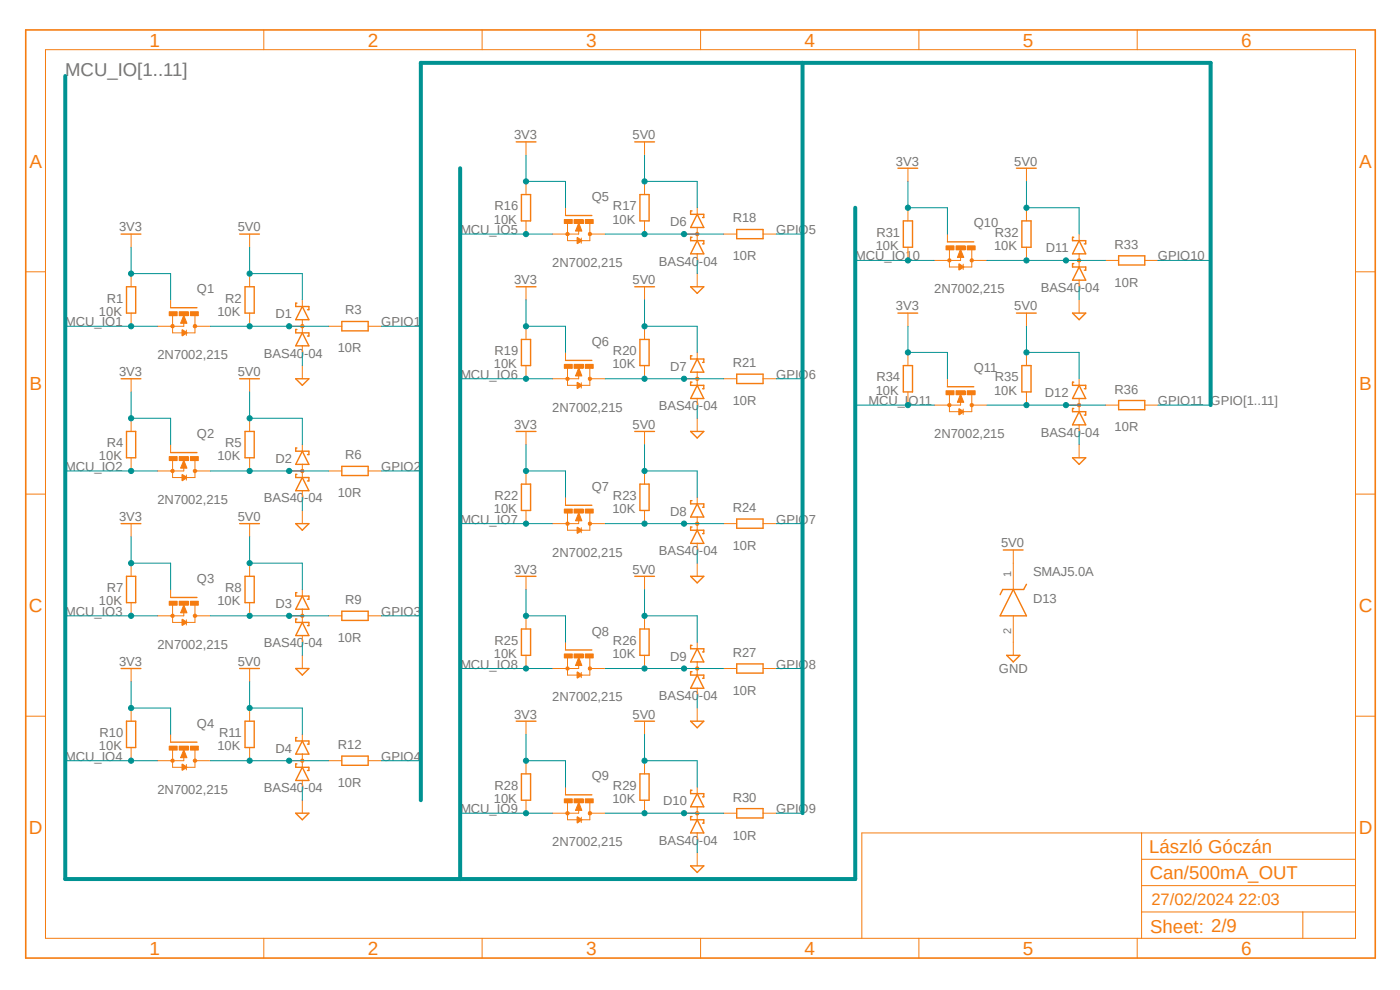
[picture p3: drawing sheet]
<svg xmlns="http://www.w3.org/2000/svg" width="297mm" height="210mm" viewBox="0 0 297 210" stroke-linecap="round" stroke-linejoin="round" font-family="sans-serif">
<path d="M4.9 6l287.2 197.9M292.1 6l-287.2 197.9" fill="none" stroke="#fff" stroke-width=".21"/>
<g fill="none" stroke="#f57c10" stroke-width=".21">
<path d="M9.7 10.5h277.9v188.6h-277.9zM56 6.3v4.2M102.3 6.3v4.2M148.6 6.3v4.2M194.9 6.3v4.2M241.3 6.3v4.2M5.5 57.7h4.2M27.8 58v2.8M287.6 57.7h4.2M27.8 66.4v2.8M36.2 63.6v1.7M36.6 67v3.6h2.3"/>
<path d="M39 66.8v2.4h-2.8M39.5 70v1.2M41.4 69.2h.4M41.4 67v3.6h-1.9M5.5 104.8h4.2M287.6 104.8h4.2M5.5 151.9h4.2M287.6 151.9h4.2M242.2 176.7v22.4M287.6 176.7h-104.8v22.4M56 199.1v4.1M102.3 199.1v4.1"/>
<path d="M148.6 199.1v4.1M194.9 199.1v4.1M241.3 199.1v4.1M242.2 193.5h45.4M242.2 187.9h45.4M242.2 182.3h45.4M276.4 193.5v5.6"/>
</g>
<path d="M5.5 6.3h286.3v196.9h-286.3z" fill="none" stroke="#f57c10" stroke-width=".34"/>
<path d="M26.8 60.8h2v5.6h-2zM36.2 65.3h5.6" fill="none" stroke="#f57c10" stroke-width=".3"/>
<path d="M41.1 68.9h.5l.1 .3-.1 .3h-.5l-.1-.3z" fill-rule="evenodd" fill="#f57c10"/>
<path d="M41.1 68.9h.5l.1 .3-.1 .3h-.5l-.1-.3z" fill="none" stroke="#f57c10" stroke-width=".21"/>
<path d="M36.4 68.9h.5v.6h-.5l-.2-.3z" fill-rule="evenodd" fill="#f57c10"/>
<path d="M36.4 68.9h.5v.6h-.5l-.2-.3z" fill="none" stroke="#f57c10" stroke-width=".21"/>
<path d="M35.9 66.1h1.7v.9h-1.7z" fill-rule="evenodd" fill="#f57c10"/>
<path d="M35.9 66.1h1.7v.9h-1.7z" fill="none" stroke="#f57c10" stroke-width=".21"/>
<path d="M40.4 66.1h1.7v.9h-1.7z" fill-rule="evenodd" fill="#f57c10"/>
<path d="M40.4 66.1h1.7v.9h-1.7z" fill="none" stroke="#f57c10" stroke-width=".21"/>
<path d="M38 66.1h2v.9h-2z" fill-rule="evenodd" fill="#f57c10"/>
<path d="M33.4 69.2h2.8M38 66.1h2v.9h-2zM41.8 69.2h2.8" fill="none" stroke="#f57c10" stroke-width=".21"/>
<path d="M38.6 70l1.1 .6-1 .6z" fill-rule="evenodd" fill="#f57c10"/>
<path d="M38.6 70l1.1 .6-1 .6z" fill="none" stroke="#f57c10" stroke-width=".21"/>
<path d="M38.9 67l.8 1.6h-1.4z" fill-rule="evenodd" fill="#f57c10"/>
<path d="M53 58v2.8M38.9 67l.8 1.6h-1.4zM53 66.4v2.8M64.1 63.6v1.4M64.1 67.8v2.8M64.1 73.4v1.4" fill="none" stroke="#f57c10" stroke-width=".21"/>
<path d="M52 60.8h1.9v5.6h-1.9zM63 69.9h-.3v.7h2.8v.7h-.3M63 64.3h-.3v.7h2.8v.7h-.3M64.1 70.6l1.4 2.8h-2.8zM64.1 65l1.4 2.8h-2.8z" fill="none" stroke="#f57c10" stroke-width=".3"/>
<path d="M63.9 68.9h.5v.6h-.5l-.1-.3z" fill-rule="evenodd" fill="#f57c10"/>
<g fill="none" stroke="#f57c10" stroke-width=".21">
<path d="M27.8 49.7v2.8M53 49.7v2.8M61.3 69.2h2.8M63.9 68.9h.5v.6h-.5l-.1-.3zM64.1 77.6v2.7M69.7 69.2h2.8M78.1 69.2h2.8M27.8 88.7v2.8M27.8 97.1v2.8M36.2 94.3v1.7M36.6 97.7v3.6h2.3M39 97.5v2.4h-2.8"/>
<path d="M41.4 99.9h.4M41.4 97.7v3.6h-1.9M39.5 100.8v1.1"/>
</g>
<path d="M25.7 49.7h4.2M50.8 49.7h4.2M72.5 68.2h5.6v2h-5.6zM26.8 91.5h2v5.6h-2zM36.2 96h5.6M62.7 80.3h2.8l-1.4 1.4z" fill="none" stroke="#f57c10" stroke-width=".3"/>
<circle cx="41.3" cy="99.9" r=".36" fill="#f57c10"/>
<circle cx="41.3" cy="99.9" r=".36" fill="none" stroke="#f57c10" stroke-width=".21"/>
<circle cx="36.6" cy="99.9" r=".36" fill="#f57c10"/>
<circle cx="36.6" cy="99.9" r=".36" fill="none" stroke="#f57c10" stroke-width=".21"/>
<path d="M35.9 96.9h1.7v.8h-1.7z" fill-rule="evenodd" fill="#f57c10"/>
<path d="M35.9 96.9h1.7v.8h-1.7z" fill="none" stroke="#f57c10" stroke-width=".21"/>
<path d="M40.4 96.9h1.7v.8h-1.7z" fill-rule="evenodd" fill="#f57c10"/>
<path d="M40.4 96.9h1.7v.8h-1.7z" fill="none" stroke="#f57c10" stroke-width=".21"/>
<path d="M38 96.9h2v.8h-2z" fill-rule="evenodd" fill="#f57c10"/>
<path d="M33.4 99.9h2.8M38 96.9h2v.8h-2zM41.8 99.9h2.8" fill="none" stroke="#f57c10" stroke-width=".21"/>
<path d="M38.6 100.7l1.1 .6-1 .7z" fill-rule="evenodd" fill="#f57c10"/>
<path d="M38.6 100.7l1.1 .6-1 .7z" fill="none" stroke="#f57c10" stroke-width=".21"/>
<path d="M38.9 97.7l.8 1.6h-1.4z" fill-rule="evenodd" fill="#f57c10"/>
<path d="M38.9 97.7l.8 1.6h-1.4zM53 88.7v2.8M53 97.1v2.8M64.1 94.3v1.4M64.1 98.5v2.8M64.1 104.1v1.4" fill="none" stroke="#f57c10" stroke-width=".21"/>
<path d="M52 91.5h1.9v5.6h-1.9zM63 95h-.3v.7h2.8v.7h-.3M64.1 95.7l1.4 2.8h-2.8zM63 100.6h-.3v.7h2.8v.7h-.3M64.1 101.3l1.4 2.8h-2.8z" fill="none" stroke="#f57c10" stroke-width=".3"/>
<circle cx="64.1" cy="99.9" r=".36" fill="#f57c10"/>
<g fill="none" stroke="#f57c10" stroke-width=".21">
<path d="M27.8 80.3v2.8M53 80.3v2.8M61.3 99.9h2.8M69.7 99.9h2.8M78.1 99.9h2.8M27.8 119.5v2.8M64.1 108.3v2.8M27.8 127.8v2.8M36.2 125.1v1.6M36.6 128.4v3.6h2.3M39 128.3v2.3h-2.8M39.5 131.5v1.1"/>
<path d="M41.4 130.6h.4M41.4 128.4v3.6h-1.9"/>
<circle cx="64.1" cy="99.9" r=".36"/>
</g>
<path d="M25.7 80.3h4.2M50.8 80.3h4.2M72.5 98.9h5.6v2h-5.6zM62.7 111.1h2.8l-1.4 1.4zM26.8 122.3h2v5.5h-2zM36.2 126.7h5.6" fill="none" stroke="#f57c10" stroke-width=".3"/>
<circle cx="41.4" cy="130.6" r=".37" fill="#f57c10"/>
<circle cx="41.4" cy="130.6" r=".37" fill="none" stroke="#f57c10" stroke-width=".21"/>
<circle cx="36.6" cy="130.6" r=".37" fill="#f57c10"/>
<circle cx="36.6" cy="130.6" r=".37" fill="none" stroke="#f57c10" stroke-width=".21"/>
<path d="M35.9 127.6h1.7v.8h-1.7z" fill-rule="evenodd" fill="#f57c10"/>
<path d="M35.9 127.6h1.7v.8h-1.7z" fill="none" stroke="#f57c10" stroke-width=".21"/>
<path d="M40.4 127.6h1.7v.8h-1.7z" fill-rule="evenodd" fill="#f57c10"/>
<path d="M40.4 127.6h1.7v.8h-1.7z" fill="none" stroke="#f57c10" stroke-width=".21"/>
<path d="M38 127.6h2v.8h-2z" fill-rule="evenodd" fill="#f57c10"/>
<path d="M33.4 130.6h2.8M38 127.6h2v.8h-2zM41.8 130.6h2.8" fill="none" stroke="#f57c10" stroke-width=".21"/>
<path d="M38.6 131.4h.1l1 .6-1.1 .6z" fill-rule="evenodd" fill="#f57c10"/>
<path d="M38.6 131.4h.1l1 .6-1.1 .6z" fill="none" stroke="#f57c10" stroke-width=".21"/>
<path d="M38.9 128.4l.8 1.6h-1.4z" fill-rule="evenodd" fill="#f57c10"/>
<path d="M53 119.5v2.8M38.9 128.4l.8 1.6h-1.4zM53 127.8v2.8M64.1 125.1v1.3M64.1 129.2v2.8M64.1 134.8v1.4" fill="none" stroke="#f57c10" stroke-width=".21"/>
<path d="M52 122.3h1.9v5.5h-1.9zM63 131.3h-.3v.7h2.8v.7h-.3M63 125.7h-.3v.7h2.8v.7h-.3M64.1 132l1.4 2.8h-2.8zM64.1 126.4l1.4 2.8h-2.8z" fill="none" stroke="#f57c10" stroke-width=".3"/>
<circle cx="64.1" cy="130.6" r=".37" fill="#f57c10"/>
<g fill="none" stroke="#f57c10" stroke-width=".21">
<path d="M27.8 111.1v2.8M53 111.1v2.8M61.3 130.6h2.8M64.1 139v2.8M69.7 130.6h2.8M78.1 130.6h2.8M27.8 150.2v2.8M27.8 158.6v2.8M36.2 155.8v1.6M36.6 159.1v3.7h2.3M39 159v2.4h-2.8M41.4 159.1v3.7h-1.9"/>
<path d="M39.5 162.2v1.1M41.4 161.4h.4"/>
<circle cx="64.1" cy="130.6" r=".37"/>
</g>
<path d="M25.7 111.1h4.2M50.8 111.1h4.2M72.5 129.7h5.6v1.9h-5.6zM26.8 153h2v5.6h-2zM36.2 157.4h5.6M62.7 141.8h2.8l-1.4 1.4z" fill="none" stroke="#f57c10" stroke-width=".3"/>
<circle cx="41.4" cy="161.4" r=".37" fill="#f57c10"/>
<circle cx="41.4" cy="161.4" r=".37" fill="none" stroke="#f57c10" stroke-width=".21"/>
<circle cx="36.6" cy="161.4" r=".37" fill="#f57c10"/>
<circle cx="36.6" cy="161.4" r=".37" fill="none" stroke="#f57c10" stroke-width=".21"/>
<path d="M35.9 158.3h1.7v.8h-1.7z" fill-rule="evenodd" fill="#f57c10"/>
<path d="M35.9 158.3h1.7v.8h-1.7z" fill="none" stroke="#f57c10" stroke-width=".21"/>
<path d="M40.4 158.3h1.7v.8h-1.7z" fill-rule="evenodd" fill="#f57c10"/>
<path d="M40.4 158.3h1.7v.8h-1.7z" fill="none" stroke="#f57c10" stroke-width=".21"/>
<path d="M38 158.3h2v.8h-2z" fill-rule="evenodd" fill="#f57c10"/>
<path d="M38 158.3h2v.8h-2zM33.4 161.4h2.8M41.8 161.4h2.8" fill="none" stroke="#f57c10" stroke-width=".21"/>
<path d="M38.6 162.1l1.1 .7-1 .6z" fill-rule="evenodd" fill="#f57c10"/>
<path d="M38.6 162.1l1.1 .7-1 .6z" fill="none" stroke="#f57c10" stroke-width=".21"/>
<path d="M38.9 159.2l.8 1.5h-1.4z" fill-rule="evenodd" fill="#f57c10"/>
<path d="M38.9 159.2l.8 1.5h-1.4zM53 150.2v2.8M53 158.6v2.8M64.1 155.8v1.4M64.1 160v2.8M64.1 165.6v1.4" fill="none" stroke="#f57c10" stroke-width=".21"/>
<path d="M52 153h1.9v5.6h-1.9zM63 156.5h-.3v.7h2.8v.7h-.3M64.1 157.2l1.4 2.8h-2.8zM63 162.1h-.3v.7h2.8v.6h-.3M64.1 162.8l1.4 2.8h-2.8z" fill="none" stroke="#f57c10" stroke-width=".3"/>
<circle cx="64.1" cy="161.4" r=".37" fill="#f57c10"/>
<g fill="none" stroke="#f57c10" stroke-width=".21">
<path d="M111.6 38.5v2.8M111.6 46.9v2.8M120 44.1v1.6M120.4 47.4v3.7h2.2M122.8 47.3v2.4h-2.8M123.3 50.5v1.1M125.1 49.7h.5M125.1 47.5v3.6h-1.8M27.8 141.8v2.8M53 141.8v2.8M61.3 161.4h2.8M64.1 169.8v2.7"/>
<path d="M69.7 161.4h2.8M78.1 161.4h2.8"/>
<circle cx="64.1" cy="161.4" r=".37"/>
</g>
<path d="M110.6 41.3h2v5.6h-2zM120 45.7h5.6M25.7 141.8h4.2M50.8 141.8h4.2M62.7 172.5h2.8l-1.4 1.4zM72.5 160.4h5.6v1.9h-5.6z" fill="none" stroke="#f57c10" stroke-width=".3"/>
<circle cx="125.2" cy="49.6" r=".36" fill="#f57c10"/>
<circle cx="125.2" cy="49.6" r=".36" fill="none" stroke="#f57c10" stroke-width=".21"/>
<circle cx="120.4" cy="49.6" r=".36" fill="#f57c10"/>
<circle cx="120.4" cy="49.6" r=".36" fill="none" stroke="#f57c10" stroke-width=".21"/>
<path d="M119.7 46.6h1.7v.8h-1.7z" fill-rule="evenodd" fill="#f57c10"/>
<path d="M119.7 46.6h1.7v.8h-1.7z" fill="none" stroke="#f57c10" stroke-width=".21"/>
<path d="M124.2 46.6h1.7v.8h-1.7z" fill-rule="evenodd" fill="#f57c10"/>
<path d="M124.2 46.6h1.7v.8h-1.7z" fill="none" stroke="#f57c10" stroke-width=".21"/>
<path d="M121.8 46.6h1.9v.8h-1.9z" fill-rule="evenodd" fill="#f57c10"/>
<path d="M117.2 49.7h2.8M121.8 46.6h1.9v.8h-1.9zM125.6 49.7h2.8" fill="none" stroke="#f57c10" stroke-width=".21"/>
<path d="M122.4 50.4l1.1 .7-1 .6z" fill-rule="evenodd" fill="#f57c10"/>
<path d="M122.4 50.4l1.1 .7-1 .6z" fill="none" stroke="#f57c10" stroke-width=".21"/>
<path d="M122.7 47.5h.2l.5 1.5h-1.3z" fill-rule="evenodd" fill="#f57c10"/>
<path d="M136.7 38.5v2.8M122.7 47.5h.2l.5 1.5h-1.3zM136.7 46.9v2.8M147.9 44.1v1.4M147.9 48.3v2.8M147.9 53.8v1.4" fill="none" stroke="#f57c10" stroke-width=".21"/>
<path d="M135.8 41.3h1.9v5.6h-1.9zM146.8 50.3h-.3v.8h2.8v.6h-.2M146.8 44.7h-.3v.8h2.8v.6h-.2M147.9 51.1l1.4 2.7h-2.8zM147.9 45.5l1.4 2.8h-2.8z" fill="none" stroke="#f57c10" stroke-width=".3"/>
<circle cx="147.9" cy="49.6" r=".36" fill="#f57c10"/>
<g fill="none" stroke="#f57c10" stroke-width=".21">
<path d="M111.6 30.1v2.8M136.7 30.1v2.8M145.1 49.7h2.8M147.9 58v2.8M153.5 49.7h2.8M161.9 49.7h2.8M111.6 69.2v2.8M111.6 77.6v2.7M120 74.8v1.7M120.4 78.1v3.6h2.2M122.8 78v2.3h-2.8M125.1 78.1v3.6h-1.8"/>
<path d="M123.3 81.2v1.1M125.1 80.3h.5"/>
<circle cx="147.9" cy="49.6" r=".36"/>
</g>
<path d="M109.5 30.1h4.2M134.7 30.1h4.2M156.3 48.7h5.6v1.9h-5.6zM110.6 72h2v5.6h-2zM120 76.5h5.6M146.5 60.8h2.8l-1.4 1.4z" fill="none" stroke="#f57c10" stroke-width=".3"/>
<path d="M124.9 80.1h.5l.1 .2-.1 .3-.3 .1-.2-.1z" fill-rule="evenodd" fill="#f57c10"/>
<path d="M124.9 80.1h.5l.1 .2-.1 .3-.3 .1-.2-.1z" fill="none" stroke="#f57c10" stroke-width=".21"/>
<path d="M120.1 80.1h.6l.1 .2-.1 .3-.3 .1-.3-.1z" fill-rule="evenodd" fill="#f57c10"/>
<path d="M120.1 80.1h.6l.1 .2-.1 .3-.3 .1-.3-.1z" fill="none" stroke="#f57c10" stroke-width=".21"/>
<path d="M119.7 77.3h1.7v.8h-1.7z" fill-rule="evenodd" fill="#f57c10"/>
<path d="M119.7 77.3h1.7v.8h-1.7z" fill="none" stroke="#f57c10" stroke-width=".21"/>
<path d="M124.2 77.3h1.7v.8h-1.7z" fill-rule="evenodd" fill="#f57c10"/>
<path d="M124.2 77.3h1.7v.8h-1.7z" fill="none" stroke="#f57c10" stroke-width=".21"/>
<path d="M121.8 77.3h1.9v.8h-1.9z" fill-rule="evenodd" fill="#f57c10"/>
<path d="M121.8 77.3h1.9v.8h-1.9zM117.2 80.3h2.8M125.6 80.3h2.8" fill="none" stroke="#f57c10" stroke-width=".21"/>
<path d="M122.4 81.2l1.1 .5-1 .7z" fill-rule="evenodd" fill="#f57c10"/>
<path d="M122.4 81.2l1.1 .5-1 .7z" fill="none" stroke="#f57c10" stroke-width=".21"/>
<path d="M122.7 78.2h.2l.5 1.6h-1.3z" fill-rule="evenodd" fill="#f57c10"/>
<path d="M122.7 78.2h.2l.5 1.6h-1.3zM136.7 69.2v2.8M136.7 77.6v2.7M147.9 74.8v1.4M147.9 79v2.7M147.9 84.5v1.4" fill="none" stroke="#f57c10" stroke-width=".21"/>
<path d="M135.8 72h1.9v5.6h-1.9zM146.8 75.5h-.3v.7h2.8v.7h-.2M147.9 76.2l1.4 2.8h-2.8zM146.8 81.1h-.3v.6h2.8v.8h-.2M147.9 81.7l1.4 2.8h-2.8z" fill="none" stroke="#f57c10" stroke-width=".3"/>
<path d="M147.7 80.1h.5l.1 .2-.1 .3-.3 .1-.2-.1z" fill-rule="evenodd" fill="#f57c10"/>
<g fill="none" stroke="#f57c10" stroke-width=".21">
<path d="M111.6 60.8v2.8M136.7 60.8v2.8M111.6 99.9v2.8M145.1 80.3h2.8M147.7 80.1h.5l.1 .2-.1 .3-.3 .1-.2-.1zM147.9 88.7v2.8M153.5 80.3h2.8M161.9 80.3h2.8M111.6 108.3v2.8M120 105.5v1.7M120.4 108.8v3.7h2.2M122.8 108.7v2.4h-2.8"/>
<path d="M123.3 111.9v1.1M125.1 111.1h.5M125.1 108.9v3.6h-1.8"/>
</g>
<path d="M109.5 60.8h4.2M134.7 60.8h4.2M156.3 79.4h5.6v2h-5.6zM146.5 91.5h2.8l-1.4 1.4zM110.6 102.7h2v5.6h-2zM120 107.2h5.6" fill="none" stroke="#f57c10" stroke-width=".3"/>
<path d="M124.9 110.8h.5l.1 .3-.1 .2-.3 .2-.2-.2z" fill-rule="evenodd" fill="#f57c10"/>
<path d="M124.9 110.8h.5l.1 .3-.1 .2-.3 .2-.2-.2z" fill="none" stroke="#f57c10" stroke-width=".21"/>
<path d="M120.1 110.8h.6l.1 .3-.1 .2-.3 .2-.3-.2z" fill-rule="evenodd" fill="#f57c10"/>
<path d="M120.1 110.8h.6l.1 .3-.1 .2-.3 .2-.3-.2z" fill="none" stroke="#f57c10" stroke-width=".21"/>
<path d="M119.7 108h1.7v.8h-1.7z" fill-rule="evenodd" fill="#f57c10"/>
<path d="M119.7 108h1.7v.8h-1.7z" fill="none" stroke="#f57c10" stroke-width=".21"/>
<path d="M124.2 108h1.7v.8h-1.7z" fill-rule="evenodd" fill="#f57c10"/>
<path d="M124.2 108h1.7v.8h-1.7z" fill="none" stroke="#f57c10" stroke-width=".21"/>
<path d="M121.8 108h1.9v.8h-1.9z" fill-rule="evenodd" fill="#f57c10"/>
<path d="M117.2 111.1h2.8M121.8 108h1.9v.8h-1.9zM125.6 111.1h2.8" fill="none" stroke="#f57c10" stroke-width=".21"/>
<path d="M122.4 111.9l1.1 .6-1 .7z" fill-rule="evenodd" fill="#f57c10"/>
<path d="M122.4 111.9l1.1 .6-1 .7z" fill="none" stroke="#f57c10" stroke-width=".21"/>
<path d="M122.7 108.9h.2l.5 1.6h-1.3z" fill-rule="evenodd" fill="#f57c10"/>
<path d="M136.7 99.9v2.8M122.7 108.9h.2l.5 1.6h-1.3zM136.7 108.3v2.8M147.9 105.5v1.4M147.9 109.7v2.8M147.9 115.3v1.4" fill="none" stroke="#f57c10" stroke-width=".21"/>
<path d="M135.8 102.7h1.9v5.6h-1.9zM146.8 111.8h-.3v.7h2.8v.7h-.2M146.8 106.2h-.3v.7h2.8v.7h-.2M147.9 112.5l1.4 2.8h-2.8zM147.9 106.9l1.4 2.8h-2.8z" fill="none" stroke="#f57c10" stroke-width=".3"/>
<path d="M147.7 110.8h.5l.1 .3-.1 .2-.3 .2-.2-.2z" fill-rule="evenodd" fill="#f57c10"/>
<g fill="none" stroke="#f57c10" stroke-width=".21">
<path d="M111.6 91.5v2.8M136.7 91.5v2.8M145.1 111.1h2.8M147.7 110.8h.5l.1 .3-.1 .2-.3 .2-.2-.2zM147.9 119.5v2.8M153.5 111.1h2.8M161.9 111.1h2.8M111.6 130.6v2.8M111.6 139v2.8M120 136.2v1.7M120.4 139.6v3.6h2.2M122.8 139.4v2.4h-2.8"/>
<path d="M125.1 139.6v3.6h-1.8M123.3 142.7v1.1M125.1 141.8h.5"/>
</g>
<path d="M109.5 91.5h4.2M134.7 91.5h4.2M156.3 110.1h5.6v2h-5.6zM110.6 133.4h2v5.6h-2zM120 137.9h5.6M146.5 122.3h2.8l-1.4 1.4z" fill="none" stroke="#f57c10" stroke-width=".3"/>
<circle cx="125.2" cy="141.8" r=".36" fill="#f57c10"/>
<circle cx="125.2" cy="141.8" r=".36" fill="none" stroke="#f57c10" stroke-width=".21"/>
<circle cx="120.4" cy="141.8" r=".36" fill="#f57c10"/>
<circle cx="120.4" cy="141.8" r=".36" fill="none" stroke="#f57c10" stroke-width=".21"/>
<path d="M119.7 138.7h1.7v.9h-1.7z" fill-rule="evenodd" fill="#f57c10"/>
<path d="M119.7 138.7h1.7v.9h-1.7z" fill="none" stroke="#f57c10" stroke-width=".21"/>
<path d="M124.2 138.7h1.7v.9h-1.7z" fill-rule="evenodd" fill="#f57c10"/>
<path d="M124.2 138.7h1.7v.9h-1.7z" fill="none" stroke="#f57c10" stroke-width=".21"/>
<path d="M121.8 138.7h1.9v.9h-1.9z" fill-rule="evenodd" fill="#f57c10"/>
<path d="M121.8 138.7h1.9v.9h-1.9zM117.2 141.8h2.8M125.6 141.8h2.8" fill="none" stroke="#f57c10" stroke-width=".21"/>
<path d="M122.4 142.6l1.1 .6-1 .6z" fill-rule="evenodd" fill="#f57c10"/>
<path d="M122.4 142.6l1.1 .6-1 .6z" fill="none" stroke="#f57c10" stroke-width=".21"/>
<path d="M122.7 139.6h.2l.5 1.6h-1.3z" fill-rule="evenodd" fill="#f57c10"/>
<path d="M122.7 139.6h.2l.5 1.6h-1.3zM136.7 130.6v2.8M136.7 139v2.8M147.9 136.2v1.4M147.9 140.4v2.8M147.9 146v1.4" fill="none" stroke="#f57c10" stroke-width=".21"/>
<path d="M135.8 133.4h1.9v5.6h-1.9zM146.8 136.9h-.3v.7h2.8v.7h-.2M147.9 137.6l1.4 2.8h-2.8zM146.8 142.5h-.3v.7h2.8v.7h-.2M147.9 143.2l1.4 2.8h-2.8z" fill="none" stroke="#f57c10" stroke-width=".3"/>
<circle cx="147.9" cy="141.8" r=".36" fill="#f57c10"/>
<g fill="none" stroke="#f57c10" stroke-width=".21">
<path d="M111.6 122.3v2.8M136.7 122.3v2.8M145.1 141.8h2.8M147.9 150.2v2.8M153.5 141.8h2.8M161.9 141.8h2.8M111.6 161.4v2.8M111.6 169.8v2.7M120 167v1.6M120.4 170.3v3.6h2.2M122.8 170.1v2.4h-2.8M123.3 173.4v1.1"/>
<path d="M125.1 172.5h.5M125.1 170.3v3.6h-1.8"/>
<circle cx="147.9" cy="141.8" r=".36"/>
</g>
<path d="M109.5 122.3h4.2M134.7 122.3h4.2M146.5 153h2.8l-1.4 1.4zM156.3 140.8h5.6v2h-5.6zM110.6 164.2h2v5.6h-2zM120 168.6h5.6" fill="none" stroke="#f57c10" stroke-width=".3"/>
<path d="M124.9 172.3h.5l.1 .2-.1 .3h-.5z" fill-rule="evenodd" fill="#f57c10"/>
<path d="M124.9 172.3h.5l.1 .2-.1 .3h-.5z" fill="none" stroke="#f57c10" stroke-width=".21"/>
<path d="M120.1 172.3h.6l.1 .2-.1 .3h-.6z" fill-rule="evenodd" fill="#f57c10"/>
<path d="M120.1 172.3h.6l.1 .2-.1 .3h-.6z" fill="none" stroke="#f57c10" stroke-width=".21"/>
<path d="M119.7 169.5h1.7v.8h-1.7z" fill-rule="evenodd" fill="#f57c10"/>
<path d="M119.7 169.5h1.7v.8h-1.7z" fill="none" stroke="#f57c10" stroke-width=".21"/>
<path d="M124.2 169.5h1.7v.8h-1.7z" fill-rule="evenodd" fill="#f57c10"/>
<path d="M124.2 169.5h1.7v.8h-1.7z" fill="none" stroke="#f57c10" stroke-width=".21"/>
<path d="M121.8 169.5h1.9v.8h-1.9z" fill-rule="evenodd" fill="#f57c10"/>
<path d="M117.2 172.5h2.8M121.8 169.5h1.9v.8h-1.9zM125.6 172.5h2.8" fill="none" stroke="#f57c10" stroke-width=".21"/>
<path d="M122.4 173.3l1.1 .6-1 .7z" fill-rule="evenodd" fill="#f57c10"/>
<path d="M122.4 173.3l1.1 .6-1 .7z" fill="none" stroke="#f57c10" stroke-width=".21"/>
<path d="M122.7 170.3h.2l.5 1.6h-1.3z" fill-rule="evenodd" fill="#f57c10"/>
<path d="M122.7 170.3h.2l.5 1.6h-1.3zM136.7 161.4v2.8M136.7 169.8v2.7M147.9 167v1.4M147.9 171.2v2.7M147.9 176.7v1.4" fill="none" stroke="#f57c10" stroke-width=".21"/>
<path d="M135.8 164.2h1.9v5.6h-1.9zM146.8 173.2h-.3v.7h2.8v.7h-.2M146.8 167.6h-.3v.8h2.8v.6h-.2M147.9 173.9l1.4 2.8h-2.8zM147.9 168.4l1.4 2.8h-2.8z" fill="none" stroke="#f57c10" stroke-width=".3"/>
<path d="M147.7 172.3h.5l.1 .2-.1 .3h-.5z" fill-rule="evenodd" fill="#f57c10"/>
<g fill="none" stroke="#f57c10" stroke-width=".21">
<path d="M192.6 44.1v2.8M192.6 52.5v2.7M201 49.7v1.6M201.4 53v3.6h2.2M203.8 52.9v2.3h-2.8M204.3 56v1.2M206.2 55.2h.4M206.2 53v3.6h-1.9M111.6 153v2.8M136.7 153v2.8M145.1 172.5h2.8M147.7 172.3h.5l.1 .2-.1 .3h-.5z"/>
<path d="M153.5 172.5h2.8M161.9 172.5h2.8M147.9 180.9v2.8"/>
</g>
<path d="M191.6 46.9h2v5.6h-2zM201 51.3h5.6M109.5 153h4.2M134.7 153h4.2M156.3 171.5h5.6v2h-5.6zM146.5 183.7h2.8l-1.4 1.4z" fill="none" stroke="#f57c10" stroke-width=".3"/>
<circle cx="206.2" cy="55.2" r=".37" fill="#f57c10"/>
<circle cx="206.2" cy="55.2" r=".37" fill="none" stroke="#f57c10" stroke-width=".21"/>
<circle cx="201.4" cy="55.2" r=".37" fill="#f57c10"/>
<circle cx="201.4" cy="55.2" r=".37" fill="none" stroke="#f57c10" stroke-width=".21"/>
<path d="M200.7 52.2h1.7v.8h-1.7z" fill-rule="evenodd" fill="#f57c10"/>
<path d="M200.7 52.2h1.7v.8h-1.7z" fill="none" stroke="#f57c10" stroke-width=".21"/>
<path d="M205.2 52.2h1.7v.8h-1.7z" fill-rule="evenodd" fill="#f57c10"/>
<path d="M205.2 52.2h1.7v.8h-1.7z" fill="none" stroke="#f57c10" stroke-width=".21"/>
<path d="M202.8 52.2h2v.8h-2z" fill-rule="evenodd" fill="#f57c10"/>
<path d="M198.2 55.2h2.8M202.8 52.2h2v.8h-2zM206.6 55.2h2.8" fill="none" stroke="#f57c10" stroke-width=".21"/>
<path d="M203.4 56l1.1 .6-1 .7z" fill-rule="evenodd" fill="#f57c10"/>
<path d="M203.4 56l1.1 .6-1 .7z" fill="none" stroke="#f57c10" stroke-width=".21"/>
<path d="M203.7 53h.1l.7 1.6h-1.4z" fill-rule="evenodd" fill="#f57c10"/>
<path d="M203.7 53h.1l.7 1.6h-1.4zM217.8 44.1v2.8M217.8 52.5v2.7M228.9 49.7v1.4M228.9 53.8v2.8M228.9 59.4v1.4" fill="none" stroke="#f57c10" stroke-width=".21"/>
<path d="M216.8 46.9h1.9v5.6h-1.9zM227.8 55.9h-.3v.7h2.8v.7h-.3M227.8 50.3h-.3v.8h2.8v.6h-.3M228.9 56.6l1.4 2.8h-2.8zM228.9 51.1l1.4 2.7h-2.8z" fill="none" stroke="#f57c10" stroke-width=".3"/>
<path d="M228.6 55l.3-.1 .3 .1v.5h-.6z" fill-rule="evenodd" fill="#f57c10"/>
<g fill="none" stroke="#f57c10" stroke-width=".21">
<path d="M192.6 35.7v2.8M217.8 35.7v2.8M226.1 55.2h2.8M228.6 55l.3-.1 .3 .1v.5h-.6zM234.5 55.2h2.8M242.9 55.2h2.8M192.6 74.8v2.8M228.9 63.6v2.8M192.6 83.1v2.8M201 80.3v1.7M201.4 83.7v3.6h2.2M203.8 83.6v2.3h-2.8"/>
<path d="M204.3 86.8v1.1M206.2 85.9h.4M206.2 83.7v3.6h-1.9"/>
</g>
<path d="M190.5 35.7h4.2M215.6 35.7h4.2M237.3 54.3h5.6v1.9h-5.6zM191.6 77.6h2v5.5h-2zM227.5 66.4h2.8l-1.4 1.4zM201 82h5.6" fill="none" stroke="#f57c10" stroke-width=".3"/>
<circle cx="206.1" cy="86" r=".36" fill="#f57c10"/>
<circle cx="206.1" cy="86" r=".36" fill="none" stroke="#f57c10" stroke-width=".21"/>
<circle cx="201.4" cy="86" r=".36" fill="#f57c10"/>
<circle cx="201.4" cy="86" r=".36" fill="none" stroke="#f57c10" stroke-width=".21"/>
<path d="M200.7 82.9h1.7v.8h-1.7z" fill-rule="evenodd" fill="#f57c10"/>
<path d="M200.7 82.9h1.7v.8h-1.7z" fill="none" stroke="#f57c10" stroke-width=".21"/>
<path d="M205.2 82.9h1.7v.8h-1.7z" fill-rule="evenodd" fill="#f57c10"/>
<path d="M205.2 82.9h1.7v.8h-1.7z" fill="none" stroke="#f57c10" stroke-width=".21"/>
<path d="M202.8 82.9h2v.8h-2z" fill-rule="evenodd" fill="#f57c10"/>
<path d="M198.2 85.9h2.8M202.8 82.9h2v.8h-2zM206.6 85.9h2.8" fill="none" stroke="#f57c10" stroke-width=".21"/>
<path d="M203.4 86.7l1.1 .6-1 .7z" fill-rule="evenodd" fill="#f57c10"/>
<path d="M203.4 86.7l1.1 .6-1 .7z" fill="none" stroke="#f57c10" stroke-width=".21"/>
<path d="M203.7 83.8h.1l.7 1.5h-1.4z" fill-rule="evenodd" fill="#f57c10"/>
<path d="M217.8 74.8v2.8M203.7 83.8h.1l.7 1.5h-1.4zM217.8 83.1v2.8M228.9 80.3v1.4M228.9 84.5v2.8M228.9 90.1v1.4" fill="none" stroke="#f57c10" stroke-width=".21"/>
<path d="M216.8 77.6h1.9v5.5h-1.9zM227.8 86.7h-.3v.6h2.8v.8h-.3M227.8 81.1h-.3v.6h2.8v.8h-.3M228.9 87.3l1.4 2.8h-2.8zM228.9 81.7l1.4 2.8h-2.8z" fill="none" stroke="#f57c10" stroke-width=".3"/>
<path d="M228.6 85.7h.6v.5l-.3 .1-.3-.1z" fill-rule="evenodd" fill="#f57c10"/>
<path d="M192.6 66.4v2.8M217.8 66.4v2.8M226.1 85.9h2.8M228.6 85.7h.6v.5l-.3 .1-.3-.1zM228.9 94.3v2.8M234.5 85.9h2.8M242.9 85.9h2.8M215 116.7v8.4M215 130.6v8.4" fill="none" stroke="#f57c10" stroke-width=".21"/>
<path d="M190.5 66.4h4.2M215.6 66.4h4.2M227.5 97.1h2.8l-1.4 1.4zM237.3 85h5.6v1.9h-5.6zM212.9 116.7h4.1M213.6 139h2.8l-1.4 1.4zM215 125.1l2.8 5.5h-5.6zM217.8 124l-.6 1.1h-4.5l-.5 1.1" fill="none" stroke="#f57c10" stroke-width=".3"/>
<path d="M13.8 16.1v170.4h167.6v-142.4M170.3 13.3v159.2M97.6 35.7v150.8M256.8 85.9v-72.6h-167.5v156.5" fill="none" stroke="#009292" stroke-width=".85"/>
<path d="M27.8 52.5v5.5h8.4v5.6" fill="none" stroke="#009292" stroke-width=".21"/>
<circle cx="27.8" cy="58" r=".55" fill="#009292"/>
<g fill="none" stroke="#009292" stroke-width=".21">
<path d="M27.8 83.1v5.6h8.4v5.6"/>
<circle cx="27.8" cy="58" r=".55"/>
</g>
<circle cx="27.8" cy="88.7" r=".55" fill="#009292"/>
<g fill="none" stroke="#009292" stroke-width=".21">
<path d="M27.8 113.9v5.6h8.4v5.6"/>
<circle cx="27.8" cy="88.7" r=".55"/>
</g>
<circle cx="27.8" cy="119.5" r=".55" fill="#009292"/>
<g fill="none" stroke="#009292" stroke-width=".21">
<path d="M27.8 144.6v5.6h8.4v5.6"/>
<circle cx="27.8" cy="119.5" r=".55"/>
</g>
<circle cx="27.8" cy="150.2" r=".55" fill="#009292"/>
<g fill="none" stroke="#009292" stroke-width=".21">
<path d="M111.6 32.9v5.6h8.4v5.6"/>
<circle cx="27.8" cy="150.2" r=".55"/>
</g>
<circle cx="111.6" cy="38.5" r=".55" fill="#009292"/>
<g fill="none" stroke="#009292" stroke-width=".21">
<path d="M111.6 63.6v5.6h8.4v5.6"/>
<circle cx="111.6" cy="38.5" r=".55"/>
</g>
<circle cx="111.6" cy="69.2" r=".55" fill="#009292"/>
<g fill="none" stroke="#009292" stroke-width=".21">
<path d="M111.6 94.3v5.6h8.4v5.6"/>
<circle cx="111.6" cy="69.2" r=".55"/>
</g>
<circle cx="111.6" cy="99.9" r=".55" fill="#009292"/>
<g fill="none" stroke="#009292" stroke-width=".21">
<path d="M111.6 125.1v5.5h8.4v5.6"/>
<circle cx="111.6" cy="99.9" r=".55"/>
</g>
<circle cx="111.6" cy="130.6" r=".55" fill="#009292"/>
<g fill="none" stroke="#009292" stroke-width=".21">
<path d="M111.6 155.8v5.6h8.4v5.6"/>
<circle cx="111.6" cy="130.6" r=".55"/>
</g>
<circle cx="111.6" cy="161.4" r=".55" fill="#009292"/>
<g fill="none" stroke="#009292" stroke-width=".21">
<path d="M192.6 38.5v5.6h8.4v5.6"/>
<circle cx="111.6" cy="161.4" r=".55"/>
</g>
<circle cx="192.6" cy="44.1" r=".55" fill="#009292"/>
<g fill="none" stroke="#009292" stroke-width=".21">
<path d="M192.6 69.2v5.6h8.4v5.5"/>
<circle cx="192.6" cy="44.1" r=".55"/>
</g>
<circle cx="192.6" cy="74.8" r=".55" fill="#009292"/>
<g fill="none" stroke="#009292" stroke-width=".21">
<path d="M53 52.5v5.5h11.1v5.6"/>
<circle cx="192.6" cy="74.8" r=".55"/>
</g>
<circle cx="53" cy="58" r=".55" fill="#009292"/>
<g fill="none" stroke="#009292" stroke-width=".21">
<path d="M53 83.1v5.6h11.1v5.6"/>
<circle cx="53" cy="58" r=".55"/>
</g>
<circle cx="53" cy="88.7" r=".55" fill="#009292"/>
<g fill="none" stroke="#009292" stroke-width=".21">
<path d="M53 113.9v5.6h11.1v5.6"/>
<circle cx="53" cy="88.7" r=".55"/>
</g>
<circle cx="53" cy="119.5" r=".55" fill="#009292"/>
<g fill="none" stroke="#009292" stroke-width=".21">
<path d="M53 144.6v5.6h11.1v5.6"/>
<circle cx="53" cy="119.5" r=".55"/>
</g>
<circle cx="53" cy="150.2" r=".55" fill="#009292"/>
<g fill="none" stroke="#009292" stroke-width=".21">
<path d="M136.7 32.9v5.6h11.2v5.6"/>
<circle cx="53" cy="150.2" r=".55"/>
</g>
<circle cx="136.7" cy="38.5" r=".55" fill="#009292"/>
<g fill="none" stroke="#009292" stroke-width=".21">
<path d="M136.7 63.6v5.6h11.2v5.6"/>
<circle cx="136.7" cy="38.5" r=".55"/>
</g>
<circle cx="136.7" cy="69.2" r=".55" fill="#009292"/>
<g fill="none" stroke="#009292" stroke-width=".21">
<path d="M136.7 94.3v5.6h11.2v5.6"/>
<circle cx="136.7" cy="69.2" r=".55"/>
</g>
<circle cx="136.7" cy="99.9" r=".55" fill="#009292"/>
<g fill="none" stroke="#009292" stroke-width=".21">
<path d="M136.7 125.1v5.5h11.2v5.6"/>
<circle cx="136.7" cy="99.9" r=".55"/>
</g>
<circle cx="136.7" cy="130.6" r=".55" fill="#009292"/>
<g fill="none" stroke="#009292" stroke-width=".21">
<path d="M136.7 155.8v5.6h11.2v5.6"/>
<circle cx="136.7" cy="130.6" r=".55"/>
</g>
<circle cx="136.7" cy="161.4" r=".55" fill="#009292"/>
<g fill="none" stroke="#009292" stroke-width=".21">
<path d="M217.8 38.5v5.6h11.1v5.6"/>
<circle cx="136.7" cy="161.4" r=".55"/>
</g>
<circle cx="217.8" cy="44.1" r=".55" fill="#009292"/>
<g fill="none" stroke="#009292" stroke-width=".21">
<path d="M217.8 69.2v5.6h11.1v5.5"/>
<circle cx="217.8" cy="44.1" r=".55"/>
</g>
<circle cx="217.8" cy="74.8" r=".55" fill="#009292"/>
<g fill="none" stroke="#009292" stroke-width=".21">
<path d="M147.9 55.2v2.8M44.6 69.2h25.1M64.1 74.8v2.8M228.9 60.8v2.8M147.9 85.9v2.8M228.9 91.5v2.8M64.1 105.5v2.8M147.9 116.7v2.8M64.1 136.2v2.8M147.9 147.4v2.8M64.1 167v2.8M147.9 178.1v2.8"/>
<circle cx="217.8" cy="74.8" r=".55"/>
</g>
<circle cx="53" cy="69.2" r=".55" fill="#009292"/>
<circle cx="53" cy="69.2" r=".55" fill="none" stroke="#009292" stroke-width=".21"/>
<circle cx="61.3" cy="69.2" r=".55" fill="#009292"/>
<g fill="none" stroke="#009292" stroke-width=".21">
<path d="M44.6 99.9h25.1"/>
<circle cx="61.3" cy="69.2" r=".55"/>
</g>
<circle cx="53" cy="99.9" r=".55" fill="#009292"/>
<circle cx="53" cy="99.9" r=".55" fill="none" stroke="#009292" stroke-width=".21"/>
<circle cx="61.3" cy="99.9" r=".55" fill="#009292"/>
<g fill="none" stroke="#009292" stroke-width=".21">
<path d="M44.6 130.6h25.1"/>
<circle cx="61.3" cy="99.9" r=".55"/>
</g>
<circle cx="53" cy="130.6" r=".55" fill="#009292"/>
<circle cx="53" cy="130.6" r=".55" fill="none" stroke="#009292" stroke-width=".21"/>
<circle cx="61.3" cy="130.6" r=".55" fill="#009292"/>
<g fill="none" stroke="#009292" stroke-width=".21">
<path d="M44.6 161.4h25.1"/>
<circle cx="61.3" cy="130.6" r=".55"/>
</g>
<circle cx="53" cy="161.4" r=".55" fill="#009292"/>
<circle cx="53" cy="161.4" r=".55" fill="none" stroke="#009292" stroke-width=".21"/>
<circle cx="61.3" cy="161.4" r=".55" fill="#009292"/>
<g fill="none" stroke="#009292" stroke-width=".21">
<path d="M128.4 49.7h25.1"/>
<circle cx="61.3" cy="161.4" r=".55"/>
</g>
<circle cx="136.7" cy="49.7" r=".55" fill="#009292"/>
<circle cx="136.7" cy="49.7" r=".55" fill="none" stroke="#009292" stroke-width=".21"/>
<circle cx="145.1" cy="49.7" r=".55" fill="#009292"/>
<g fill="none" stroke="#009292" stroke-width=".21">
<path d="M128.4 80.3h25.1"/>
<circle cx="145.1" cy="49.7" r=".55"/>
</g>
<circle cx="136.7" cy="80.3" r=".55" fill="#009292"/>
<circle cx="136.7" cy="80.3" r=".55" fill="none" stroke="#009292" stroke-width=".21"/>
<circle cx="145.1" cy="80.3" r=".55" fill="#009292"/>
<g fill="none" stroke="#009292" stroke-width=".21">
<path d="M128.4 111.1h25.1"/>
<circle cx="145.1" cy="80.3" r=".55"/>
</g>
<circle cx="136.7" cy="111.1" r=".55" fill="#009292"/>
<circle cx="136.7" cy="111.1" r=".55" fill="none" stroke="#009292" stroke-width=".21"/>
<circle cx="145.1" cy="111.1" r=".55" fill="#009292"/>
<g fill="none" stroke="#009292" stroke-width=".21">
<path d="M128.4 141.8h25.1"/>
<circle cx="145.1" cy="111.1" r=".55"/>
</g>
<circle cx="136.7" cy="141.8" r=".55" fill="#009292"/>
<circle cx="136.7" cy="141.8" r=".55" fill="none" stroke="#009292" stroke-width=".21"/>
<circle cx="145.1" cy="141.8" r=".55" fill="#009292"/>
<g fill="none" stroke="#009292" stroke-width=".21">
<path d="M128.4 172.5h25.1"/>
<circle cx="145.1" cy="141.8" r=".55"/>
</g>
<circle cx="136.7" cy="172.5" r=".55" fill="#009292"/>
<circle cx="136.7" cy="172.5" r=".55" fill="none" stroke="#009292" stroke-width=".21"/>
<circle cx="145.1" cy="172.5" r=".55" fill="#009292"/>
<g fill="none" stroke="#009292" stroke-width=".21">
<path d="M209.4 55.2h25.1"/>
<circle cx="145.1" cy="172.5" r=".55"/>
</g>
<circle cx="217.8" cy="55.2" r=".55" fill="#009292"/>
<circle cx="217.8" cy="55.2" r=".55" fill="none" stroke="#009292" stroke-width=".21"/>
<circle cx="226.1" cy="55.2" r=".55" fill="#009292"/>
<g fill="none" stroke="#009292" stroke-width=".21">
<path d="M13.8 69.2h19.6"/>
<circle cx="226.1" cy="55.2" r=".55"/>
</g>
<circle cx="27.8" cy="69.2" r=".55" fill="#009292"/>
<g fill="none" stroke="#009292" stroke-width=".21">
<path d="M13.8 99.9h19.6"/>
<circle cx="27.8" cy="69.2" r=".55"/>
</g>
<circle cx="27.8" cy="99.9" r=".55" fill="#009292"/>
<g fill="none" stroke="#009292" stroke-width=".21">
<path d="M13.8 130.6h19.6"/>
<circle cx="27.8" cy="99.9" r=".55"/>
</g>
<circle cx="27.8" cy="130.6" r=".55" fill="#009292"/>
<g fill="none" stroke="#009292" stroke-width=".21">
<path d="M13.8 161.4h19.6"/>
<circle cx="27.8" cy="130.6" r=".55"/>
</g>
<circle cx="27.8" cy="161.4" r=".55" fill="#009292"/>
<g fill="none" stroke="#009292" stroke-width=".21">
<path d="M97.6 49.7h19.6"/>
<circle cx="27.8" cy="161.4" r=".55"/>
</g>
<circle cx="111.6" cy="49.7" r=".55" fill="#009292"/>
<g fill="none" stroke="#009292" stroke-width=".21">
<path d="M97.6 80.3h19.6"/>
<circle cx="111.6" cy="49.7" r=".55"/>
</g>
<circle cx="111.6" cy="80.3" r=".55" fill="#009292"/>
<g fill="none" stroke="#009292" stroke-width=".21">
<path d="M97.6 111.1h19.6"/>
<circle cx="111.6" cy="80.3" r=".55"/>
</g>
<circle cx="111.6" cy="111.1" r=".55" fill="#009292"/>
<g fill="none" stroke="#009292" stroke-width=".21">
<path d="M97.6 141.8h19.6"/>
<circle cx="111.6" cy="111.1" r=".55"/>
</g>
<circle cx="111.6" cy="141.8" r=".55" fill="#009292"/>
<g fill="none" stroke="#009292" stroke-width=".21">
<path d="M117.2 172.5h-19.6v5.6"/>
<circle cx="111.6" cy="141.8" r=".55"/>
</g>
<circle cx="111.6" cy="172.5" r=".55" fill="#009292"/>
<g fill="none" stroke="#009292" stroke-width=".21">
<path d="M209.4 85.9h25.1"/>
<circle cx="111.6" cy="172.5" r=".55"/>
</g>
<circle cx="217.8" cy="85.9" r=".55" fill="#009292"/>
<circle cx="217.8" cy="85.9" r=".55" fill="none" stroke="#009292" stroke-width=".21"/>
<circle cx="226.1" cy="85.9" r=".55" fill="#009292"/>
<g fill="none" stroke="#009292" stroke-width=".21">
<path d="M181.4 55.2h16.8"/>
<circle cx="226.1" cy="85.9" r=".55"/>
</g>
<circle cx="192.6" cy="55.2" r=".55" fill="#009292"/>
<g fill="none" stroke="#009292" stroke-width=".21">
<path d="M181.4 85.9h16.8"/>
<circle cx="192.6" cy="55.2" r=".55"/>
</g>
<circle cx="192.6" cy="85.9" r=".55" fill="#009292"/>
<g fill="none" stroke="#009292" stroke-width=".21">
<path d="M164.7 49.7h5.6M245.7 55.2h11.1M80.9 69.2h8.4M80.9 99.9h8.4M164.7 80.3h5.6M245.7 85.9h11.1M164.7 111.1h5.6M80.9 130.6h8.4M164.7 141.8h5.6M80.9 161.4h8.4M164.7 172.5h5.6"/>
<circle cx="192.6" cy="85.9" r=".55"/>
</g>
<g font-size="4" fill="#f57c10">
<text x="31.7" y="9.9">1</text>
<text x="78" y="9.9">2</text>
<text x="124.4" y="9.9">3</text>
<text x="170.7" y="9.9">4</text>
<text x="217" y="9.9">5</text>
<text x="263.3" y="9.9">6</text>
<text x="6.3" y="35.6">A</text>
<text x="288.4" y="35.6">A</text>
<text x="6.3" y="82.7">B</text>
<text x="288.4" y="82.7">B</text>
<text x="6.1" y="129.8">C</text>
<text x="288.3" y="129.8">C</text>
<text x="6.1" y="177">D</text>
<text x="288.3" y="177">D</text>
<text x="31.7" y="202.6">1</text>
<text x="78" y="202.6">2</text>
<text x="124.4" y="202.6">3</text>
<text x="170.7" y="202.6">4</text>
<text x="217" y="202.6">5</text>
<text x="263.3" y="202.6">6</text>
</g>
<text font-size="3.9" fill="#757575" x="13.8" y="16.1">MCU_IO[1..11]</text>
<g font-size="3.9" fill="#f57c10">
<text x="243.8" y="180.9">László Góczán</text>
<text x="243.9" y="186.5">Can/500mA_OUT</text>
<text x="244" y="197.8">Sheet: 2/9</text>
</g>
<text font-size="3.5" fill="#f57c10" x="244.3" y="192.1">27/02/2024 22:03</text>
<g font-size="2.8" fill="#757575">
<text x="109" y="29.5">3V3</text>
<text x="134.2" y="29.5">5V0</text>
<text x="190.1" y="35.1">3V3</text>
<text x="215.2" y="35.1">5V0</text>
<text x="104.8" y="47.4">10K</text>
<text x="104.9" y="44.6">R16</text>
<text x="125.6" y="42.7">Q5</text>
<text x="129.9" y="47.4">10K</text>
<text x="130" y="44.6">R17</text>
<text x="142.2" y="48">D6</text>
<text x="155.4" y="47.2">R18</text>
<text x="25.3" y="49.1">3V3</text>
<text x="50.4" y="49.1">5V0</text>
<text x="97.7" y="49.7">MCU_IO5</text>
<text x="164.7" y="49.7">GPIO5</text>
<text x="185.8" y="53">10K</text>
<text x="185.9" y="50.2">R31</text>
<text x="206.6" y="48.3">Q10</text>
<text x="210.9" y="53">10K</text>
<text x="211.1" y="50.2">R32</text>
<text x="221.9" y="53.6">D11</text>
<text x="236.5" y="52.7">R33</text>
<text x="117.2" y="56.6">2N7002,215</text>
<text x="139.8" y="56.3">BAS40-04</text>
<text x="155.4" y="55.2">10R</text>
<text x="181.4" y="55.2">MCU_IO10</text>
<text x="245.7" y="55.2">GPIO10</text>
<text x="22.6" y="64.2">R1</text>
<text x="41.8" y="62.2">Q1</text>
<text x="47.8" y="64.2">R2</text>
<text x="109" y="60.2">3V3</text>
<text x="134.2" y="60.2">5V0</text>
<text x="190.1" y="65.8">3V3</text>
<text x="198.2" y="62.2">2N7002,215</text>
<text x="215.2" y="65.8">5V0</text>
<text x="220.8" y="61.9">BAS40-04</text>
<text x="236.5" y="60.8">10R</text>
<text x="13.8" y="69.2">MCU_IO1</text>
<text x="21" y="67">10K</text>
<text x="46.1" y="67">10K</text>
<text x="58.4" y="67.5">D1</text>
<text x="73.2" y="66.7">R3</text>
<text x="80.9" y="69.2">GPIO1</text>
<text x="33.4" y="76.2">2N7002,215</text>
<text x="56" y="75.9">BAS40-04</text>
<text x="71.7" y="74.8">10R</text>
<text x="104.9" y="75.4">R19</text>
<text x="125.6" y="73.4">Q6</text>
<text x="130" y="75.4">R20</text>
<text x="155.4" y="77.9">R21</text>
<text x="25.3" y="79.8">3V3</text>
<text x="50.4" y="79.8">5V0</text>
<text x="97.7" y="80.3">MCU_IO6</text>
<text x="104.8" y="78.1">10K</text>
<text x="129.9" y="78.1">10K</text>
<text x="142.2" y="78.7">D7</text>
<text x="164.7" y="80.3">GPIO6</text>
<text x="185.8" y="83.7">10K</text>
<text x="185.9" y="80.9">R34</text>
<text x="206.6" y="79">Q11</text>
<text x="210.9" y="83.7">10K</text>
<text x="211.1" y="80.9">R35</text>
<text x="236.5" y="83.5">R36</text>
<text x="117.2" y="87.3">2N7002,215</text>
<text x="139.8" y="87.1">BAS40-04</text>
<text x="155.4" y="85.9">10R</text>
<text x="184.2" y="85.9">MCU_IO11</text>
<text x="221.7" y="84.3">D12</text>
<text x="245.7" y="85.9">GPIO11 GPIO[1..11]</text>
<text x="22.6" y="94.9">R4</text>
<text x="41.8" y="92.9">Q2</text>
<text x="47.8" y="94.9">R5</text>
<text x="109" y="91">3V3</text>
<text x="134.2" y="91">5V0</text>
<text x="198.2" y="92.9">2N7002,215</text>
<text x="220.8" y="92.7">BAS40-04</text>
<text x="236.5" y="91.5">10R</text>
<text x="13.8" y="99.9">MCU_IO2</text>
<text x="21" y="97.7">10K</text>
<text x="46.1" y="97.7">10K</text>
<text x="58.4" y="98.2">D2</text>
<text x="73.2" y="97.4">R6</text>
<text x="80.9" y="99.9">GPIO2</text>
<text x="33.4" y="106.9">2N7002,215</text>
<text x="56" y="106.6">BAS40-04</text>
<text x="71.7" y="105.5">10R</text>
<text x="104.9" y="106">R22</text>
<text x="125.6" y="104.1">Q7</text>
<text x="130" y="106">R23</text>
<text x="25.3" y="110.5">3V3</text>
<text x="50.4" y="110.5">5V0</text>
<text x="97.7" y="111.1">MCU_IO7</text>
<text x="104.8" y="108.8">10K</text>
<text x="129.9" y="108.8">10K</text>
<text x="142.2" y="109.4">D8</text>
<text x="155.4" y="108.6">R24</text>
<text x="164.7" y="111.1">GPIO7</text>
<text x="117.2" y="118.1">2N7002,215</text>
<text x="139.8" y="117.8">BAS40-04</text>
<text x="155.4" y="116.7">10R</text>
<text x="212.4" y="116.1">5V0</text>
<text x="22.6" y="125.6">R7</text>
<text x="41.8" y="123.7">Q3</text>
<text x="47.8" y="125.6">R8</text>
<text x="109" y="121.7">3V3</text>
<text x="134.2" y="121.7">5V0</text>
<text x="219.2" y="122.3">SMAJ5.0A</text>
<text x="13.8" y="130.6">MCU_IO3</text>
<text x="21" y="128.4">10K</text>
<text x="46.1" y="128.4">10K</text>
<text x="58.4" y="128.9">D3</text>
<text x="73.2" y="128.1">R9</text>
<text x="80.9" y="130.6">GPIO3</text>
<text x="219.2" y="127.8">D13</text>
<text x="33.4" y="137.6">2N7002,215</text>
<text x="56" y="137.3">BAS40-04</text>
<text x="71.7" y="136.2">10R</text>
<text x="104.9" y="136.8">R25</text>
<text x="125.6" y="134.8">Q8</text>
<text x="130" y="136.8">R26</text>
<text x="25.3" y="141.3">3V3</text>
<text x="50.4" y="141.3">5V0</text>
<text x="97.7" y="141.8">MCU_IO8</text>
<text x="104.8" y="139.6">10K</text>
<text x="129.9" y="139.6">10K</text>
<text x="142.2" y="140.1">D9</text>
<text x="155.4" y="139.3">R27</text>
<text x="164.7" y="141.8">GPIO8</text>
<text x="211.9" y="142.8">GND</text>
<text x="117.2" y="148.8">2N7002,215</text>
<text x="139.8" y="148.5">BAS40-04</text>
<text x="155.4" y="147.4">10R</text>
<text x="41.8" y="154.4">Q4</text>
<text x="109" y="152.4">3V3</text>
<text x="134.2" y="152.4">5V0</text>
<text x="13.8" y="161.4">MCU_IO4</text>
<text x="21" y="159.1">10K</text>
<text x="21.1" y="156.3">R10</text>
<text x="46.1" y="159.1">10K</text>
<text x="46.5" y="156.3">R11</text>
<text x="58.4" y="159.7">D4</text>
<text x="71.7" y="158.9">R12</text>
<text x="80.9" y="161.4">GPIO4</text>
<text x="71.7" y="166.9">10R</text>
<text x="104.9" y="167.5">R28</text>
<text x="125.6" y="165.6">Q9</text>
<text x="130" y="167.5">R29</text>
<text x="33.4" y="168.4">2N7002,215</text>
<text x="56" y="168.1">BAS40-04</text>
<text x="97.7" y="172.5">MCU_IO9</text>
<text x="104.8" y="170.3">10K</text>
<text x="129.9" y="170.3">10K</text>
<text x="140.7" y="170.9">D10</text>
<text x="155.4" y="170.1">R30</text>
<text x="164.7" y="172.5">GPIO9</text>
<text x="117.2" y="179.5">2N7002,215</text>
<text x="139.8" y="179.2">BAS40-04</text>
<text x="155.4" y="178.1">10R</text>
</g>
<g font-size="2.3" fill="#757575">
<text x="214.5" y="122.5" transform="rotate(-90 214.5 122.5)">1</text>
<text x="214.5" y="134.5" transform="rotate(-90 214.5 134.5)">2</text>
</g>
</svg>
